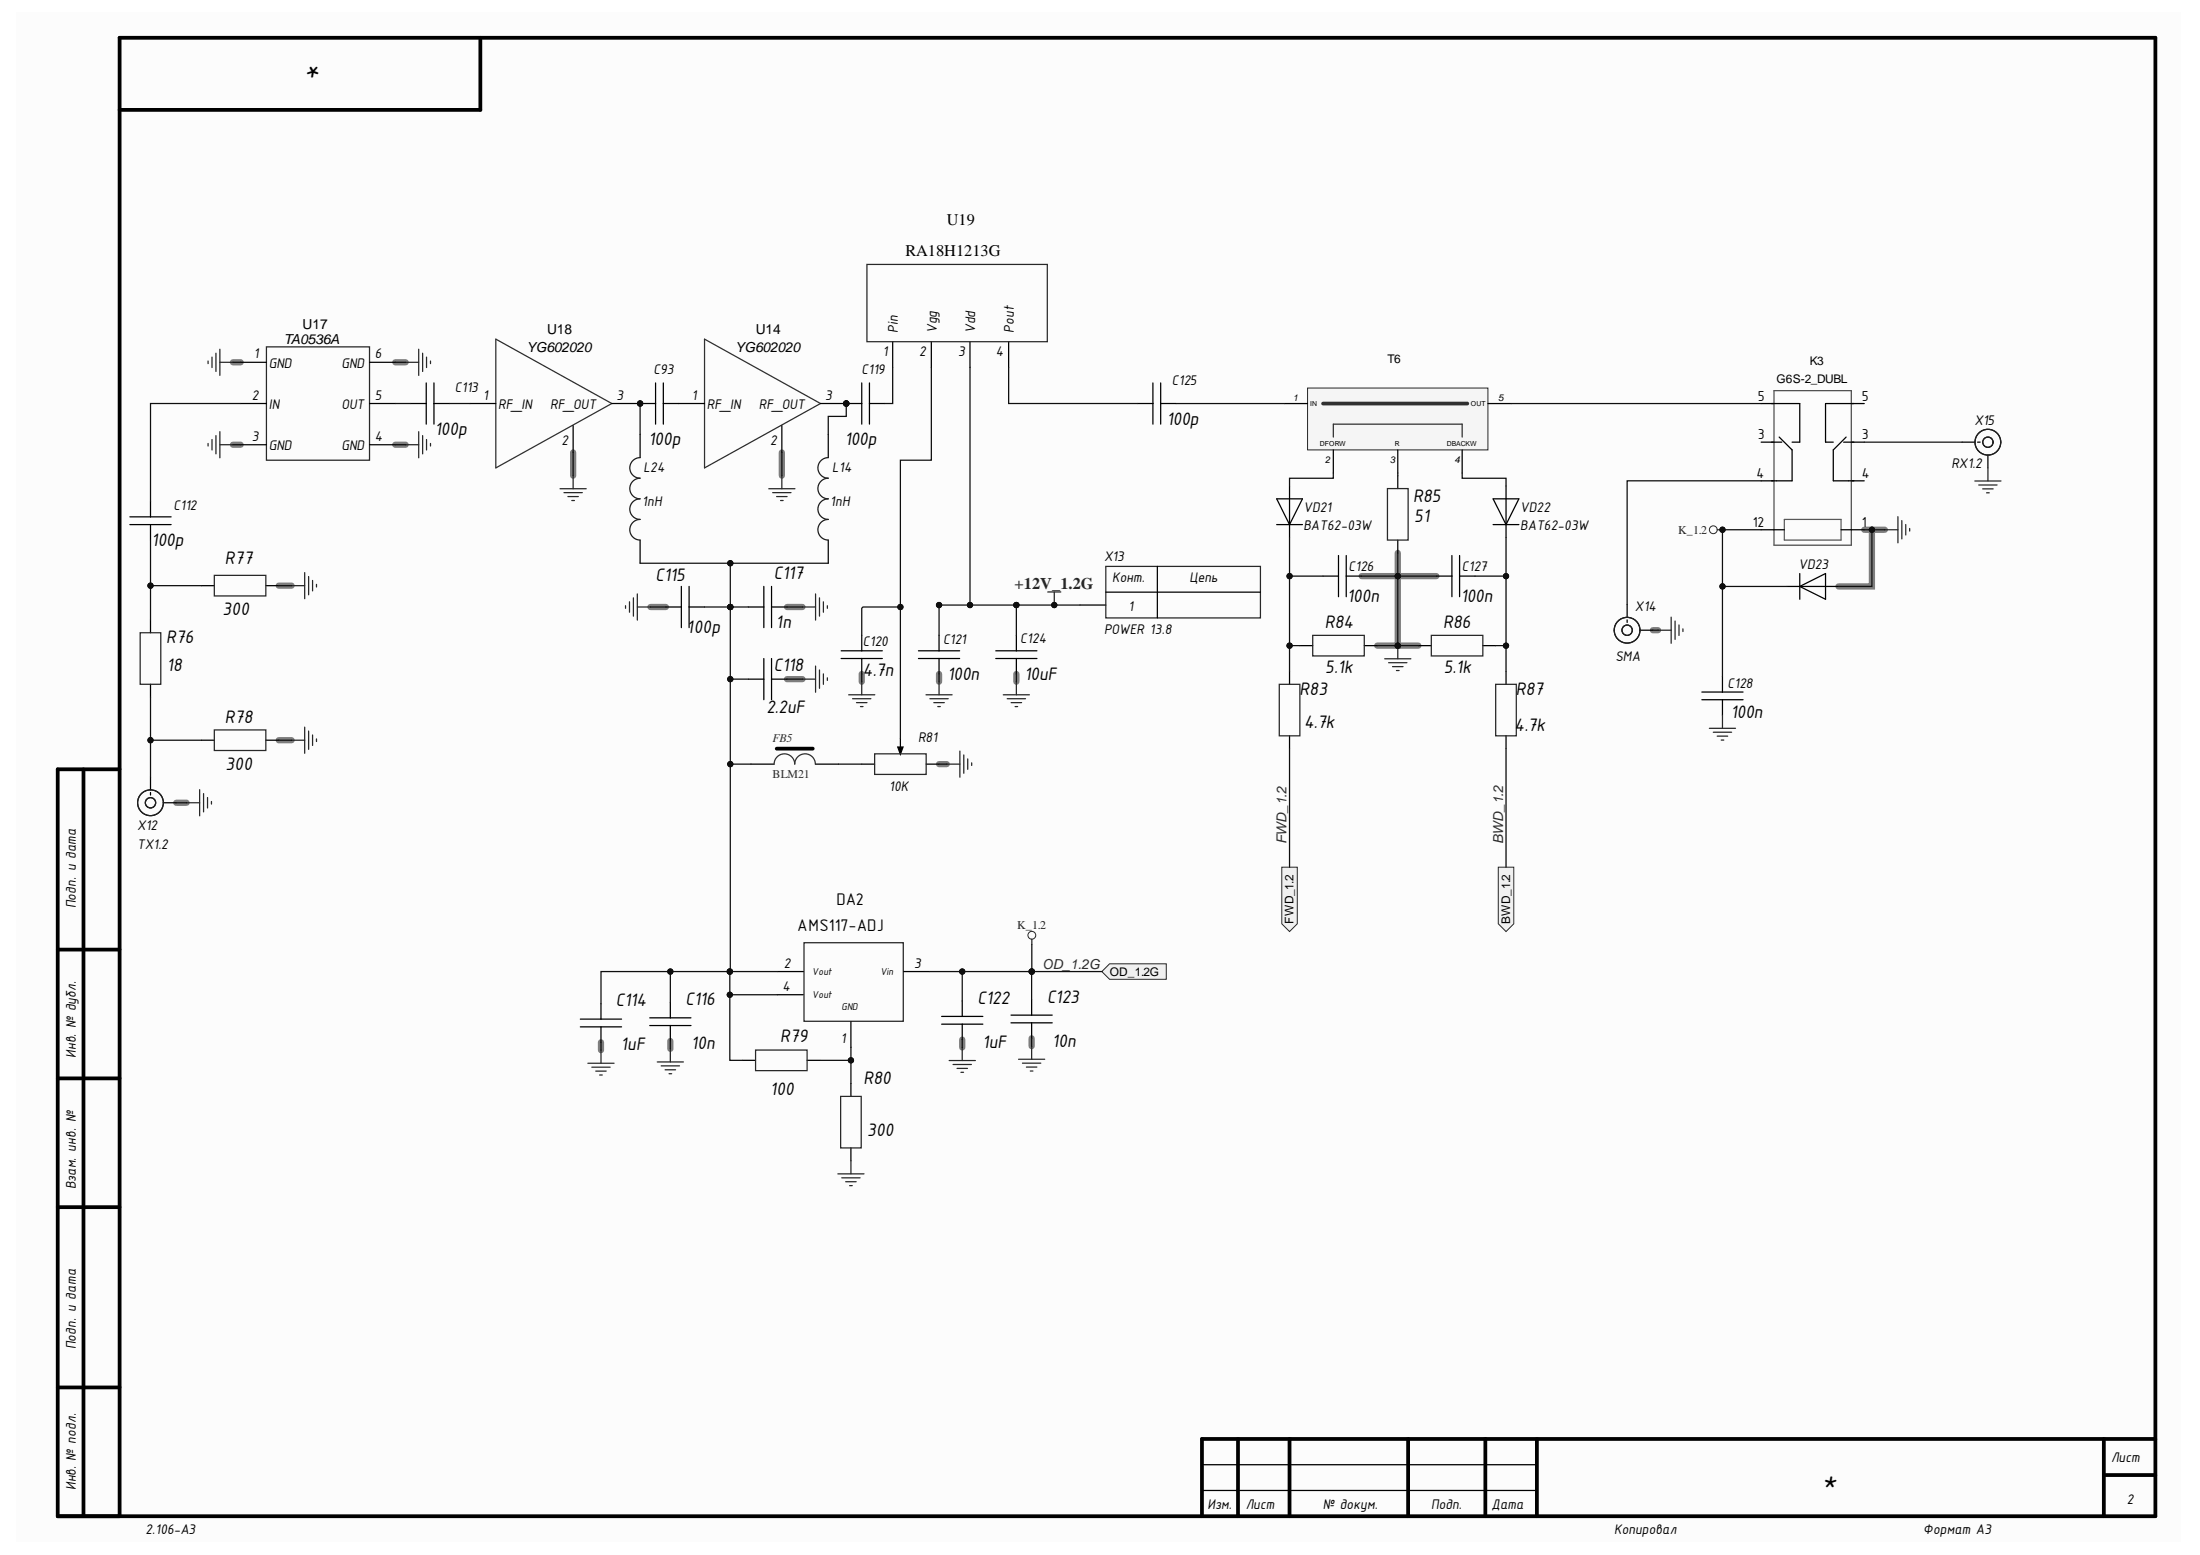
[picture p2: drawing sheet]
<svg xmlns="http://www.w3.org/2000/svg" width="297mm" height="210mm" viewBox="0 0 297 210" stroke-linecap="round" stroke-linejoin="round" font-family="sans-serif">
<g fill="#fcfcfc">
<path d="M2.2 1.6h292.3v206.5h-292.3z" fill-rule="evenodd"/>
<path d="M2.2 1.6h292.3v206.5h-292.3z" fill-rule="evenodd"/>
</g>
<g fill="none" stroke="#7e7e7e" stroke-width=".85">
<path d="M31.5 48.9h1M53.4 48.9h1.4M31.5 60h1M37.6 79.1h1.8M53.4 60h1.4M77.4 61.1v3.1M105.6 61.1v3.1M188.7 74.6v3.2h-4.8M193.9 77.8h-5.2v9.4h-2.8M251.7 71.5h2.8M252.7 71.5v7.7h-4.5M37.6 99.9h1.8"/>
<path d="M87.8 81.9h2.1M106.3 81.9h2M106.3 91.7h2M116.3 91v1M126.8 91v1M137.2 91v1M188.7 87.2h2.8M223.2 85.1h.7M23.8 108.4h1.4M126.8 103.1h1M81.1 140.7v1.1M90.5 140.5v1.1"/>
<path d="M129.9 140.3v1.1M139.3 140.2v1"/>
</g>
<g fill="none" stroke="#000" stroke-width=".51">
<path d="M64.9 5.1v9.7h-48.8M7.8 103.8v100.9h283.2v-199.6h-274.9v199.6M7.8 103.8h8.3M11.3 103.8v100.9M7.8 128.2h8.3M7.8 145.6h8.3M7.8 163h8.3M7.8 187.3h8.3M167.2 194.2v10.5M174.1 194.2v10.5M190.1 194.2v10.5M200.5 194.2v10.5"/>
<path d="M207.5 194.2v10.5M284.1 194.2v10.5M284.1 199.1h6.9M291 194.2h-128.7v10.5"/>
</g>
<path d="M120.5 46.1v3.5M125.7 46.1v3.5M131 46.1v3.5M136.2 46.1v3.5M124 88.9h5.6M124 87.8h5.6M126.8 85.8v2M126.8 88.9v2.1M162.3 197.7h45.2M162.3 201.2h45.2" fill="none" stroke="#000" stroke-width=".17"/>
<g fill="none" stroke="#262626" stroke-width=".17">
<path d="M117 35.7h24.4v10.4h-24.4zM141.5 79.9h1.7M142.3 79.9v1.8M125 93.8h3.6M125.6 94.3h2.4M126.1 94.8h1.4M126.6 95.4h.4M126.8 92v1.8M135.5 93.8h3.5M136 94.3h2.5M136.5 94.8h1.4M137.1 95.4h.3"/>
<path d="M137.2 92v1.8"/>
</g>
<circle cx="142.3" cy="81.7" r=".35" fill="#0e0e0e"/>
<circle cx="142.3" cy="81.7" r=".35" fill="none" stroke="#0e0e0e" stroke-width=".14"/>
<path d="M153.6 54.5h2.1M155.7 51.7v5.6M156.7 51.7v5.6M156.7 54.5h2.1M188.7 64.2v1.8M188.7 72.9v1.7M134.4 88.9h5.6M134.4 87.8h5.6M137.2 85.8v2M137.2 88.9v2.1" fill="none" stroke="#000" stroke-width=".17"/>
<path d="M187.3 66h2.8v6.9h-2.8z" fill="none" stroke="#262626" stroke-width=".17"/>
<path d="M176.5 52.4h24.4v8.3h-24.4z" fill-rule="evenodd" fill="#f5f5f5"/>
<path d="M176.5 52.4h24.4v8.3h-24.4z" fill="none" stroke="#262626" stroke-width=".14"/>
<g fill="none" stroke="#000" stroke-width=".17">
<path d="M173.4 54.5h3.1M200.9 54.5h3.1M172.4 70.8h3.5M172.4 67.3h3.5l-1.8 3.5zM174.1 65.6v7M178.6 77.8h2.1M180 60.7v3.2M180.7 75v5.5M181.8 75v5.5M181.8 77.8h2.1M188.7 60.7v3.2M193.9 77.8h2.1"/>
<path d="M196 75v5.5M197.1 77.8h2.1M197.1 75v5.5M197.4 60.7v3.2M201.6 70.8h3.5M201.6 67.3h3.5l-1.8 3.5zM203.3 65.6v7M174.1 90.6v1.8M174.1 99.3v1.8M175.5 87.2h1.7M184.2 87.2h1.7M191.5 87.2h1.8"/>
<path d="M200.2 87.2h1.7M203.3 90.6v1.8M203.3 99.3v1.8"/>
</g>
<path d="M180 59v-1.7h17.4v1.7" fill="none" stroke="#2e2e2e" stroke-width=".17"/>
<path d="M178.6 54.5h19.5" fill="none" stroke="#2e2e2e" stroke-width=".51"/>
<path d="M172.7 92.4h2.8v6.9h-2.8zM177.2 85.8h7v2.7h-7zM187 88.9h3.5M187.5 89.5h2.5M188 90h1.4M188.5 90.5h.4M188.7 87.2v1.7M193.3 85.8h6.9v2.7h-6.9zM201.9 92.4h2.8v6.9h-2.8z" fill="none" stroke="#262626" stroke-width=".17"/>
<circle cx="188.7" cy="87.2" r=".35" fill="#0e0e0e"/>
<circle cx="188.7" cy="87.2" r=".35" fill="none" stroke="#0e0e0e" stroke-width=".14"/>
<g fill="none" stroke="#000" stroke-width=".17">
<path d="M237.8 54.5h5.2v5.2h-1M237.8 59.7h2.8M240.2 59l1.8 1.7v4.2h-4.2M248.9 59.7h2.8M249.3 59l-1.8 1.7v4.2h4.2M251.7 54.5h-5.2v5.2h1M237.8 71.5h3.1M241.3 79.2h6.9M243 77.4v3.5M243 79.2l3.5-1.8v3.5zM248.6 71.5h3.1M219.7 81.6v1.7"/>
<path d="M219.7 83.7v.3M221.4 85.1h1.8M229.8 93.4h5.5M229.8 94.5h5.5M232.6 91.3v2.1M232.6 94.5v2"/>
</g>
<g fill="none" stroke="#262626" stroke-width=".17">
<path d="M254.5 71.5h1.8M256.3 69.7v3.6M256.8 70.3v2.4M257.3 70.8v1.4M257.8 71.3v.4M223.9 85.1h1.7M225.6 83.3v3.5M226.2 83.8v2.5M226.7 84.4v1.4M227.2 84.9v.3M230.8 98.3h3.5M231.3 98.8h2.5"/>
<path d="M231.9 99.4h1.4M232.4 99.9h.3M232.6 96.5v1.8"/>
</g>
<g fill="none" stroke="#1c1c1c" stroke-width=".17">
<circle cx="219.7" cy="85.1" r="1.74"/>
<circle cx="219.7" cy="85.1" r=".7"/>
</g>
<path d="M240.9 70.1h7.7v2.8h-7.7z" fill="none" stroke="#5a5a5a" stroke-width=".17"/>
<path d="M239.5 52.7h10.5v20.9h-10.5z" fill="none" stroke="#4c4c4c" stroke-width=".17"/>
<path d="M173.1 117.1h2.1v7.6l-1.1 1-1-1z" fill-rule="evenodd" fill="#f0f0f0"/>
<path d="M173.1 117.1h2.1v7.6l-1.1 1-1-1z" fill="none" stroke="#262626" stroke-width=".14"/>
<path d="M202.3 117.1h2.1v7.6l-1.1 1-1-1z" fill-rule="evenodd" fill="#f0f0f0"/>
<path d="M202.3 117.1h2.1v7.6l-1.1 1-1-1z" fill="none" stroke="#262626" stroke-width=".14"/>
<g fill="none" stroke="#000" stroke-width=".17">
<path d="M78.4 138.6h5.5M78.4 137.6h5.5M81.1 135.5v2.1M81.1 138.6v2.1M87.7 138.4h5.6M87.7 137.4h5.6M90.5 135.3v2.1M90.5 138.4v2.1M105 134.3h3.4M105 131.1h3.5M114.9 137.9v3.5M122 131.1h3.5"/>
<path d="M127.1 138.2h5.6M127.1 137.2h5.6M129.9 135.1v2.1M129.9 138.2v2.1M136.5 138.1h5.6M136.5 137h5.6M139.3 134.9v2.1M139.3 138.1v2.1M100.3 143.1h1.7M109 143.1h1.7M114.9 146.3v1.7M114.9 155v1.7"/>
</g>
<g fill="none" stroke="#262626" stroke-width=".17">
<path d="M108.6 127.3h13.4v10.6h-13.4zM79.4 143.5h3.5M79.9 144.1h2.5M80.4 144.6h1.4M81 145.1h.3M81.1 141.8v1.7M88.7 143.3h3.6M89.3 143.9h2.4M89.8 144.4h1.4M90.3 144.9h.4M90.5 141.6v1.7M102 141.7h7v2.8h-7z"/>
<path d="M113.1 158.5h3.6M113.5 148h2.8v7h-2.8zM113.7 159h2.4M114.2 159.5h1.4M114.9 156.7v1.8M128.2 143.2h3.5M128.7 143.7h2.5M129.2 144.2h1.4M129.7 144.7h.4M129.9 141.4v1.8M137.5 143h3.6M138.1 143.5h2.4"/>
<path d="M138.6 144h1.4M139.1 144.6h.4M139.3 141.2v1.8M114.7 160h.4"/>
</g>
<path d="M149.8 130.1h7.7v2.1h-7.7l-1-1.1z" fill-rule="evenodd" fill="#f0f0f0"/>
<path d="M149.8 130.1h7.7v2.1h-7.7l-1-1.1z" fill="none" stroke="#262626" stroke-width=".14"/>
<g fill="none" stroke="#000" stroke-width=".17">
<path d="M55.5 54.5h2M57.5 51.7v5.6M58.6 51.7v5.6M58.6 54.5h2.1M63.5 54.5h3.4M77.4 57.5v3.6M82.6 54.5h3.5M86.4 58.6v3.2M86.4 72.9v3.1M103.1 79.2v5.5M104.2 79.2v5.5M101 81.9h2.1"/>
<path d="M101 91.7h2.1M103.1 88.9v5.6M104.2 88.9v5.6M104.2 81.9h2.1M104.2 91.7h2.1M113.6 88.9h5.5M113.6 87.8h5.5M116.3 85.8v2M116.3 88.9v2.1M121.6 99.7v2.1M101.4 103.1h3.1M110.1 103.1h3.1"/>
<path d="M116.3 103.1h1.8M121.2 100.8h.7l-.3 1zM125 103.1h1.8"/>
</g>
<path d="M121.2 100.8h.7l-.3 1z" fill="#000"/>
<g fill="none" stroke="#262626" stroke-width=".17">
<path d="M75.6 66h3.5M76.1 66.5h2.5M76.7 67h1.4M77.2 67.6h.4M77.4 64.2v1.8M108.3 81.9h1.8M108.3 91.7h1.8M110.1 80.2v3.5M110.1 89.9v3.5M110.6 80.7v2.5M110.6 90.4v2.5M111.2 81.2v1.4"/>
<path d="M111.2 91v1.4M111.7 81.8v.3M111.7 91.5v.3M114.6 93.8h3.5M115.1 94.3h2.5M115.6 94.8h1.5M116.2 95.4h.3M116.3 92v1.8M118.1 101.8h6.9v2.7h-6.9zM127.8 103.1h1.8M129.6 101.4v3.5M130.1 101.9v2.5"/>
<path d="M130.7 102.4v1.5M131.2 103v.3"/>
</g>
<path d="M66.9 45.8l15.7 8.7-15.7 8.7zM104.5 103.1a1.39 1.39 0 0 1 1.4-1.3 1.39 1.39 0 0 1 1.4 1.3 1.39 1.39 0 0 1 1.4-1.3 1.39 1.39 0 0 1 1.4 1.3" fill="none" stroke="#2e2e2e" stroke-width=".17"/>
<path d="M104.9 101.1h4.8" fill="none" stroke="#000" stroke-width=".51"/>
<path d="M86.4 61.8a1.39 1.39 0 0 0-1.4 1.4 1.39 1.39 0 0 0 1.4 1.4 1.39 1.39 0 0 0-1.4 1.3 1.39 1.39 0 0 0 1.4 1.4 1.39 1.39 0 0 0-1.4 1.4 1.39 1.39 0 0 0 1.4 1.4 1.39 1.39 0 0 0-1.4 1.4 1.39 1.39 0 0 0 1.4 1.4" fill="none" stroke="#1c1c1c" stroke-width=".17"/>
<circle cx="114.3" cy="54.5" r=".35" fill="#0e0e0e"/>
<circle cx="114.3" cy="54.5" r=".35" fill="none" stroke="#0e0e0e" stroke-width=".14"/>
<path d="M114.3 54.5h2M116.3 51.7v5.6M117.4 51.7v5.6M117.4 54.5h2.1" fill="none" stroke="#000" stroke-width=".17"/>
<circle cx="114.3" cy="54.5" r=".35" fill="#0e0e0e"/>
<circle cx="114.3" cy="54.5" r=".35" fill="none" stroke="#0e0e0e" stroke-width=".14"/>
<g fill="none" stroke="#262626" stroke-width=".17">
<path d="M28.1 48.7v.4M28.1 59.9v.3M28.6 48.2v1.4M28.6 59.3v1.4M29.2 47.7v2.4M29.2 58.8v2.5M29.7 48.9h1.8M29.7 47.1v3.6M29.7 58.3v3.5M36 46.8h13.9v15.3h-13.9zM54.8 48.9h1.7M56.5 47.1v3.6"/>
<path d="M56.5 58.3v3.5M57.1 47.7v2.4M57.1 58.8v2.5M57.6 48.2v1.4M57.6 59.3v1.4M58.1 48.7v.4M58.1 59.9v.3M28.9 77.7h7v2.7h-7zM29.7 60h1.8M39.4 79.1h1.7M41.1 77.3v3.5M41.7 77.8v2.5"/>
<path d="M42.2 78.4v1.4M42.7 78.9v.3M54.8 60h1.7M149.3 76.5h20.9v6.9h-20.9zM231.9 71.5h.7M266.6 64.9h3.6M267.2 65.5h2.4M267.7 66h1.4M268.2 66.5h.4M268.4 63.2v1.7M18.9 85.4h2.8v7h-2.8zM28.9 98.5h7v2.8h-7z"/>
<path d="M39.4 99.9h1.7M41.1 98.2v3.5M41.7 98.7v2.5M42.2 99.2v1.4M42.7 99.7v.4M84.5 81.8v.3M85 81.2v1.4M85.5 80.7v2.5M86.1 80.2v3.5M86.1 81.9h1.7M25.2 108.4h1.8M27 106.6v3.5"/>
<path d="M27.5 107.1v2.5M28 107.7v1.4M28.5 108.2v.3M139.3 126.8v.7"/>
</g>
<g fill="none" stroke="#000" stroke-width=".17">
<path d="M32.5 48.9h3.5M32.5 54.5h3.5M49.9 48.9h3.5M49.9 54.5h3.5M264.9 59.7h1.8M267 59.7h.4M17.5 69.8h5.6M17.5 70.8h5.6M20.3 67.7v2.1M20.3 70.8v2.1M27.2 79.1h1.7M32.5 60h3.5"/>
<path d="M35.9 79.1h1.7M49.9 60h3.5M92 79.2v5.5M93 79.2v5.5M149.3 79.9h20.9M156.3 76.5v6.9M268.4 61.4v1.8M20.3 83.7v1.7M20.3 92.4v1.7M27.2 99.9h1.7M35.9 99.9h1.7M89.9 81.9h2.1"/>
<path d="M93 81.9h2.1M145.8 81.7h3.5M20.3 104.9v1.7M20.3 107v.3M22.1 108.4h1.7"/>
</g>
<g fill="none" stroke="#1c1c1c" stroke-width=".17">
<circle cx="268.4" cy="59.7" r="1.74"/>
<circle cx="268.4" cy="59.7" r=".7"/>
<circle cx="20.3" cy="108.4" r="1.74"/>
<circle cx="20.3" cy="108.4" r=".7"/>
<circle cx="20.3" cy="108.4" r=".69"/>
</g>
<g fill="none" stroke="#262626" stroke-width=".14">
<circle cx="231.3" cy="71.5" r=".53"/>
<circle cx="139.3" cy="126.2" r=".53"/>
</g>
<circle cx="232.6" cy="71.5" r=".35" fill="#0e0e0e"/>
<circle cx="232.6" cy="71.5" r=".35" fill="none" stroke="#0e0e0e" stroke-width=".14"/>
<circle cx="86.4" cy="54.5" r=".35" fill="#0e0e0e"/>
<circle cx="86.4" cy="54.5" r=".35" fill="none" stroke="#0e0e0e" stroke-width=".14"/>
<path d="M86.4 54.5h2.1M88.5 51.7v5.6M89.6 51.7v5.6M89.6 54.5h2" fill="none" stroke="#000" stroke-width=".17"/>
<circle cx="86.4" cy="54.5" r=".35" fill="#0e0e0e"/>
<circle cx="86.4" cy="54.5" r=".35" fill="none" stroke="#0e0e0e" stroke-width=".14"/>
<circle cx="114.3" cy="54.5" r=".35" fill="#0e0e0e"/>
<circle cx="114.3" cy="54.5" r=".35" fill="none" stroke="#0e0e0e" stroke-width=".14"/>
<path d="M95.1 45.8l15.7 8.7-15.7 8.7z" fill="none" stroke="#2e2e2e" stroke-width=".17"/>
<path d="M91.6 54.5h3.5M110.8 54.5h3.5" fill="none" stroke="#000" stroke-width=".17"/>
<circle cx="114.3" cy="54.5" r=".35" fill="#0e0e0e"/>
<circle cx="114.3" cy="54.5" r=".35" fill="none" stroke="#0e0e0e" stroke-width=".14"/>
<path d="M105.6 57.5v3.6" fill="none" stroke="#000" stroke-width=".17"/>
<path d="M103.8 66h3.5M104.3 66.5h2.5M104.9 67h1.4M105.4 67.6h.3M105.6 64.2v1.8" fill="none" stroke="#262626" stroke-width=".17"/>
<path d="M126.8 81.7v4.1M126.8 91v1M137.2 91v1" fill="none" stroke="#0e0e0e" stroke-width=".17"/>
<circle cx="126.8" cy="81.7" r=".35" fill="#0e0e0e"/>
<circle cx="126.8" cy="81.7" r=".35" fill="none" stroke="#0e0e0e" stroke-width=".14"/>
<path d="M137.2 81.7v4.1" fill="none" stroke="#0e0e0e" stroke-width=".17"/>
<circle cx="137.2" cy="81.7" r=".35" fill="#0e0e0e"/>
<circle cx="137.2" cy="81.7" r=".35" fill="none" stroke="#0e0e0e" stroke-width=".14"/>
<path d="M158.8 54.5h14.6M174.1 72.6v5.2h4.5M180 63.9v.7h-5.9v1" fill="none" stroke="#0e0e0e" stroke-width=".17"/>
<circle cx="174.1" cy="77.8" r=".35" fill="#0e0e0e"/>
<circle cx="174.1" cy="77.8" r=".35" fill="none" stroke="#0e0e0e" stroke-width=".14"/>
<path d="M174.1 77.8v9.4h1.4" fill="none" stroke="#0e0e0e" stroke-width=".17"/>
<circle cx="174.1" cy="87.2" r=".35" fill="#0e0e0e"/>
<circle cx="174.1" cy="87.2" r=".35" fill="none" stroke="#0e0e0e" stroke-width=".14"/>
<circle cx="174.1" cy="77.8" r=".35" fill="#0e0e0e"/>
<circle cx="174.1" cy="77.8" r=".35" fill="none" stroke="#0e0e0e" stroke-width=".14"/>
<path d="M188.7 74.6v3.2h-4.8" fill="none" stroke="#0e0e0e" stroke-width=".17"/>
<circle cx="188.7" cy="77.8" r=".35" fill="#0e0e0e"/>
<circle cx="188.7" cy="77.8" r=".35" fill="none" stroke="#0e0e0e" stroke-width=".14"/>
<path d="M188.7 77.8v9.4h-2.8" fill="none" stroke="#0e0e0e" stroke-width=".17"/>
<circle cx="188.7" cy="77.8" r=".35" fill="#0e0e0e"/>
<circle cx="188.7" cy="77.8" r=".35" fill="none" stroke="#0e0e0e" stroke-width=".14"/>
<circle cx="188.7" cy="87.2" r=".35" fill="#0e0e0e"/>
<circle cx="188.7" cy="87.2" r=".35" fill="none" stroke="#0e0e0e" stroke-width=".14"/>
<path d="M188.7 77.8h5.2M197.4 63.9v.7h5.9v1" fill="none" stroke="#0e0e0e" stroke-width=".17"/>
<circle cx="188.7" cy="77.8" r=".35" fill="#0e0e0e"/>
<circle cx="188.7" cy="77.8" r=".35" fill="none" stroke="#0e0e0e" stroke-width=".14"/>
<path d="M203.3 72.6v5.2h-4.1" fill="none" stroke="#0e0e0e" stroke-width=".17"/>
<circle cx="203.3" cy="77.8" r=".35" fill="#0e0e0e"/>
<circle cx="203.3" cy="77.8" r=".35" fill="none" stroke="#0e0e0e" stroke-width=".14"/>
<path d="M188.7 87.2h2.8" fill="none" stroke="#0e0e0e" stroke-width=".17"/>
<circle cx="188.7" cy="87.2" r=".35" fill="#0e0e0e"/>
<circle cx="188.7" cy="87.2" r=".35" fill="none" stroke="#0e0e0e" stroke-width=".14"/>
<path d="M203.3 77.8v9.4h-1.4" fill="none" stroke="#0e0e0e" stroke-width=".17"/>
<circle cx="203.3" cy="87.2" r=".35" fill="#0e0e0e"/>
<circle cx="203.3" cy="87.2" r=".35" fill="none" stroke="#0e0e0e" stroke-width=".14"/>
<circle cx="203.3" cy="77.8" r=".35" fill="#0e0e0e"/>
<circle cx="203.3" cy="77.8" r=".35" fill="none" stroke="#0e0e0e" stroke-width=".14"/>
<path d="M174.1 87.2v3.4" fill="none" stroke="#0e0e0e" stroke-width=".17"/>
<circle cx="174.1" cy="87.2" r=".35" fill="#0e0e0e"/>
<circle cx="174.1" cy="87.2" r=".35" fill="none" stroke="#0e0e0e" stroke-width=".14"/>
<path d="M203.3 87.2v3.4" fill="none" stroke="#0e0e0e" stroke-width=".17"/>
<circle cx="203.3" cy="87.2" r=".35" fill="#0e0e0e"/>
<circle cx="203.3" cy="87.2" r=".35" fill="none" stroke="#0e0e0e" stroke-width=".14"/>
<path d="M204 54.5h33.8M251.7 59.7h13.2M188.7 63.9v.3M252.7 71.5v7.7h-4.5M223.2 85.1h.7" fill="none" stroke="#0e0e0e" stroke-width=".17"/>
<circle cx="252.7" cy="71.5" r=".35" fill="#0e0e0e"/>
<circle cx="252.7" cy="71.5" r=".35" fill="none" stroke="#0e0e0e" stroke-width=".14"/>
<path d="M237.8 64.9h-18.1v16.7M174.1 101.1v16M203.3 101.1v16M139.3 134.9v-3.8h-9.4v4M129.9 140.3v1.1" fill="none" stroke="#0e0e0e" stroke-width=".17"/>
<circle cx="129.9" cy="131.1" r=".35" fill="#0e0e0e"/>
<circle cx="129.9" cy="131.1" r=".35" fill="none" stroke="#0e0e0e" stroke-width=".14"/>
<circle cx="139.3" cy="131.1" r=".35" fill="#0e0e0e"/>
<circle cx="139.3" cy="131.1" r=".35" fill="none" stroke="#0e0e0e" stroke-width=".14"/>
<path d="M110.7 143.1h4.2M139.3 140.2v1" fill="none" stroke="#0e0e0e" stroke-width=".17"/>
<circle cx="114.9" cy="143.1" r=".35" fill="#0e0e0e"/>
<circle cx="114.9" cy="143.1" r=".35" fill="none" stroke="#0e0e0e" stroke-width=".14"/>
<path d="M98.5 134.3v8.8h1.8" fill="none" stroke="#0e0e0e" stroke-width=".17"/>
<circle cx="98.5" cy="134.3" r=".35" fill="#0e0e0e"/>
<circle cx="98.5" cy="134.3" r=".35" fill="none" stroke="#0e0e0e" stroke-width=".14"/>
<path d="M98.5 131.1h-8v4.2M81.1 140.7v1.1M90.5 140.5v1.1" fill="none" stroke="#0e0e0e" stroke-width=".17"/>
<circle cx="90.5" cy="131.1" r=".35" fill="#0e0e0e"/>
<circle cx="90.5" cy="131.1" r=".35" fill="none" stroke="#0e0e0e" stroke-width=".14"/>
<circle cx="98.5" cy="131.1" r=".35" fill="#0e0e0e"/>
<circle cx="98.5" cy="131.1" r=".35" fill="none" stroke="#0e0e0e" stroke-width=".14"/>
<path d="M90.5 131.1h-9.4v4.4" fill="none" stroke="#0e0e0e" stroke-width=".17"/>
<circle cx="90.5" cy="131.1" r=".35" fill="#0e0e0e"/>
<circle cx="90.5" cy="131.1" r=".35" fill="none" stroke="#0e0e0e" stroke-width=".14"/>
<path d="M125.5 131.1h4.4" fill="none" stroke="#0e0e0e" stroke-width=".17"/>
<circle cx="129.9" cy="131.1" r=".35" fill="#0e0e0e"/>
<circle cx="129.9" cy="131.1" r=".35" fill="none" stroke="#0e0e0e" stroke-width=".14"/>
<path d="M98.5 131.1v3.2h6.5" fill="none" stroke="#0e0e0e" stroke-width=".17"/>
<circle cx="98.5" cy="134.3" r=".35" fill="#0e0e0e"/>
<circle cx="98.5" cy="134.3" r=".35" fill="none" stroke="#0e0e0e" stroke-width=".14"/>
<circle cx="98.5" cy="131.1" r=".35" fill="#0e0e0e"/>
<circle cx="98.5" cy="131.1" r=".35" fill="none" stroke="#0e0e0e" stroke-width=".14"/>
<path d="M98.5 131.1h6.5" fill="none" stroke="#0e0e0e" stroke-width=".17"/>
<circle cx="98.5" cy="131.1" r=".35" fill="#0e0e0e"/>
<circle cx="98.5" cy="131.1" r=".35" fill="none" stroke="#0e0e0e" stroke-width=".14"/>
<path d="M116.3 91v1M121.6 81.9h-5.1l-.2 .2v3.7M113.2 103.1h3.1M126.8 103.1h1" fill="none" stroke="#0e0e0e" stroke-width=".17"/>
<circle cx="121.6" cy="81.9" r=".35" fill="#0e0e0e"/>
<circle cx="121.6" cy="81.9" r=".35" fill="none" stroke="#0e0e0e" stroke-width=".14"/>
<path d="M60.7 54.5h2.8M77.4 61.1v3.1M98.6 91.7v11.4h2.8M106.3 81.9h2M106.3 91.7h2" fill="none" stroke="#0e0e0e" stroke-width=".17"/>
<circle cx="98.6" cy="91.7" r=".35" fill="#0e0e0e"/>
<circle cx="98.6" cy="91.7" r=".35" fill="none" stroke="#0e0e0e" stroke-width=".14"/>
<circle cx="98.6" cy="103.1" r=".35" fill="#0e0e0e"/>
<circle cx="98.6" cy="103.1" r=".35" fill="none" stroke="#0e0e0e" stroke-width=".14"/>
<path d="M98.6 103.1l-.1 28" fill="none" stroke="#0e0e0e" stroke-width=".17"/>
<circle cx="98.6" cy="103.1" r=".35" fill="#0e0e0e"/>
<circle cx="98.6" cy="103.1" r=".35" fill="none" stroke="#0e0e0e" stroke-width=".14"/>
<circle cx="98.5" cy="131.1" r=".35" fill="#0e0e0e"/>
<circle cx="98.5" cy="131.1" r=".35" fill="none" stroke="#0e0e0e" stroke-width=".14"/>
<path d="M31.5 48.9h1M53.4 48.9h1.4M53.4 54.5h2.1M20.3 79.1v4.6M31.5 60h1M37.6 79.1h1.8M53.4 60h1.4M37.6 99.9h1.8" fill="none" stroke="#0e0e0e" stroke-width=".17"/>
<circle cx="20.3" cy="79.1" r=".35" fill="#0e0e0e"/>
<circle cx="20.3" cy="79.1" r=".35" fill="none" stroke="#0e0e0e" stroke-width=".14"/>
<path d="M20.3 94.1v5.8h6.9" fill="none" stroke="#0e0e0e" stroke-width=".17"/>
<circle cx="20.3" cy="99.9" r=".35" fill="#0e0e0e"/>
<circle cx="20.3" cy="99.9" r=".35" fill="none" stroke="#0e0e0e" stroke-width=".14"/>
<path d="M20.3 72.9v6.2h6.9" fill="none" stroke="#0e0e0e" stroke-width=".17"/>
<circle cx="20.3" cy="79.1" r=".35" fill="#0e0e0e"/>
<circle cx="20.3" cy="79.1" r=".35" fill="none" stroke="#0e0e0e" stroke-width=".14"/>
<path d="M20.3 99.9v5" fill="none" stroke="#0e0e0e" stroke-width=".17"/>
<circle cx="20.3" cy="99.9" r=".35" fill="#0e0e0e"/>
<circle cx="20.3" cy="99.9" r=".35" fill="none" stroke="#0e0e0e" stroke-width=".14"/>
<path d="M32.5 54.5h-12.2v13.2M241.3 79.2h-8.7v12.1M87.8 81.9h2.1M23.8 108.4h1.4" fill="none" stroke="#0e0e0e" stroke-width=".17"/>
<circle cx="232.6" cy="79.2" r=".35" fill="#0e0e0e"/>
<circle cx="232.6" cy="79.2" r=".35" fill="none" stroke="#0e0e0e" stroke-width=".14"/>
<path d="M237.8 71.5h-5.2v7.7" fill="none" stroke="#0e0e0e" stroke-width=".17"/>
<circle cx="232.6" cy="79.2" r=".35" fill="#0e0e0e"/>
<circle cx="232.6" cy="79.2" r=".35" fill="none" stroke="#0e0e0e" stroke-width=".14"/>
<circle cx="232.6" cy="71.5" r=".35" fill="#0e0e0e"/>
<circle cx="232.6" cy="71.5" r=".35" fill="none" stroke="#0e0e0e" stroke-width=".14"/>
<path d="M139.3 131.1h9.5" fill="none" stroke="#0e0e0e" stroke-width=".17"/>
<circle cx="139.3" cy="131.1" r=".35" fill="#0e0e0e"/>
<circle cx="139.3" cy="131.1" r=".35" fill="none" stroke="#0e0e0e" stroke-width=".14"/>
<path d="M139.3 127.5v3.6" fill="none" stroke="#0e0e0e" stroke-width=".17"/>
<circle cx="139.3" cy="131.1" r=".35" fill="#0e0e0e"/>
<circle cx="139.3" cy="131.1" r=".35" fill="none" stroke="#0e0e0e" stroke-width=".14"/>
<circle cx="139.3" cy="131.1" r=".35" fill="#0e0e0e"/>
<circle cx="139.3" cy="131.1" r=".35" fill="none" stroke="#0e0e0e" stroke-width=".14"/>
<path d="M251.7 71.5h2.8" fill="none" stroke="#0e0e0e" stroke-width=".17"/>
<circle cx="252.7" cy="71.5" r=".35" fill="#0e0e0e"/>
<circle cx="252.7" cy="71.5" r=".35" fill="none" stroke="#0e0e0e" stroke-width=".14"/>
<path d="M114.9 141.4v4.9" fill="none" stroke="#0e0e0e" stroke-width=".17"/>
<circle cx="114.9" cy="143.1" r=".35" fill="#0e0e0e"/>
<circle cx="114.9" cy="143.1" r=".35" fill="none" stroke="#0e0e0e" stroke-width=".14"/>
<path d="M98.6 81.9h2.4" fill="none" stroke="#0e0e0e" stroke-width=".17"/>
<circle cx="98.6" cy="81.9" r=".35" fill="#0e0e0e"/>
<circle cx="98.6" cy="81.9" r=".35" fill="none" stroke="#0e0e0e" stroke-width=".14"/>
<path d="M86.1 54.5h.3v4.1" fill="none" stroke="#0e0e0e" stroke-width=".17"/>
<circle cx="86.4" cy="54.5" r=".35" fill="#0e0e0e"/>
<circle cx="86.4" cy="54.5" r=".35" fill="none" stroke="#0e0e0e" stroke-width=".14"/>
<path d="M120.5 49.6v4.9h-1M136.2 49.6v4.9h17.4M105.6 61.1v3.1M137.2 81.7h8.6" fill="none" stroke="#0e0e0e" stroke-width=".17"/>
<circle cx="137.2" cy="81.7" r=".35" fill="#0e0e0e"/>
<circle cx="137.2" cy="81.7" r=".35" fill="none" stroke="#0e0e0e" stroke-width=".14"/>
<circle cx="142.3" cy="81.7" r=".35" fill="#0e0e0e"/>
<circle cx="142.3" cy="81.7" r=".35" fill="none" stroke="#0e0e0e" stroke-width=".14"/>
<path d="M131 81.7h6.2" fill="none" stroke="#0e0e0e" stroke-width=".17"/>
<circle cx="131" cy="81.7" r=".35" fill="#0e0e0e"/>
<circle cx="131" cy="81.7" r=".35" fill="none" stroke="#0e0e0e" stroke-width=".14"/>
<circle cx="137.2" cy="81.7" r=".35" fill="#0e0e0e"/>
<circle cx="137.2" cy="81.7" r=".35" fill="none" stroke="#0e0e0e" stroke-width=".14"/>
<path d="M125.7 49.6v12.5h-4.1v37.6" fill="none" stroke="#0e0e0e" stroke-width=".17"/>
<circle cx="121.6" cy="81.9" r=".35" fill="#0e0e0e"/>
<circle cx="121.6" cy="81.9" r=".35" fill="none" stroke="#0e0e0e" stroke-width=".14"/>
<path d="M111.8 58.6v3.2M111.8 72.9v3.1" fill="none" stroke="#000" stroke-width=".17"/>
<path d="M111.8 61.8a1.39 1.39 0 0 0-1.4 1.4 1.39 1.39 0 0 0 1.4 1.4 1.39 1.39 0 0 0-1.4 1.3 1.39 1.39 0 0 0 1.4 1.4 1.39 1.39 0 0 0-1.4 1.4 1.39 1.39 0 0 0 1.4 1.4 1.39 1.39 0 0 0-1.4 1.4 1.39 1.39 0 0 0 1.4 1.4" fill="none" stroke="#1c1c1c" stroke-width=".17"/>
<path d="M131 49.6v32.1h-4.3" fill="none" stroke="#0e0e0e" stroke-width=".17"/>
<circle cx="126.8" cy="81.7" r=".35" fill="#0e0e0e"/>
<circle cx="126.8" cy="81.7" r=".35" fill="none" stroke="#0e0e0e" stroke-width=".14"/>
<circle cx="131" cy="81.7" r=".35" fill="#0e0e0e"/>
<circle cx="131" cy="81.7" r=".35" fill="none" stroke="#0e0e0e" stroke-width=".14"/>
<path d="M114.3 54.5v1.7h-2.5v2.4" fill="none" stroke="#0e0e0e" stroke-width=".17"/>
<circle cx="114.3" cy="54.5" r=".35" fill="#0e0e0e"/>
<circle cx="114.3" cy="54.5" r=".35" fill="none" stroke="#0e0e0e" stroke-width=".14"/>
<path d="M86.4 76h25.4" fill="none" stroke="#0e0e0e" stroke-width=".17"/>
<circle cx="98.6" cy="76" r=".35" fill="#0e0e0e"/>
<circle cx="98.6" cy="76" r=".35" fill="none" stroke="#0e0e0e" stroke-width=".14"/>
<path d="M95.1 81.9h3.5" fill="none" stroke="#0e0e0e" stroke-width=".17"/>
<circle cx="98.6" cy="81.9" r=".35" fill="#0e0e0e"/>
<circle cx="98.6" cy="81.9" r=".35" fill="none" stroke="#0e0e0e" stroke-width=".14"/>
<path d="M98.6 81.9v9.8h2.4" fill="none" stroke="#0e0e0e" stroke-width=".17"/>
<circle cx="98.6" cy="81.9" r=".35" fill="#0e0e0e"/>
<circle cx="98.6" cy="81.9" r=".35" fill="none" stroke="#0e0e0e" stroke-width=".14"/>
<circle cx="98.6" cy="91.7" r=".35" fill="#0e0e0e"/>
<circle cx="98.6" cy="91.7" r=".35" fill="none" stroke="#0e0e0e" stroke-width=".14"/>
<path d="M98.6 76v5.9" fill="none" stroke="#0e0e0e" stroke-width=".17"/>
<circle cx="98.6" cy="81.9" r=".35" fill="#0e0e0e"/>
<circle cx="98.6" cy="81.9" r=".35" fill="none" stroke="#0e0e0e" stroke-width=".14"/>
<circle cx="98.6" cy="81.9" r=".35" fill="#0e0e0e"/>
<circle cx="98.6" cy="81.9" r=".35" fill="none" stroke="#0e0e0e" stroke-width=".14"/>
<circle cx="98.6" cy="76" r=".35" fill="#0e0e0e"/>
<circle cx="98.6" cy="76" r=".35" fill="none" stroke="#0e0e0e" stroke-width=".14"/>
<g font-size="4.1">
<text x="43.5" y="8.5" transform="rotate(-180 43.5 8.5)">*</text>
<text x="246" y="201.2">*</text>
</g>
<g font-size="2.7">
<text x="58.7" y="58.7">100p</text>
<text x="157.5" y="57.3">100p</text>
<text x="87.6" y="60.1">100p</text>
<text x="114" y="60.1">100p</text>
<text x="190.8" y="67.7">R85</text>
<text x="191" y="70.5">51</text>
<text x="20.5" y="73.6">100p</text>
<text x="30.4" y="76.1">R77</text>
<text x="30" y="83">300</text>
<text x="88.5" y="78.5">C115</text>
<text x="104.5" y="78.1">C117</text>
<text x="181.9" y="81.2">100n</text>
<text x="197.2" y="81.2">100n</text>
<text x="22.4" y="86.8">R76</text>
<text x="92.7" y="85.5">100p</text>
<text x="104.7" y="84.8">1n</text>
<text x="178.9" y="84.8">R84</text>
<text x="194.8" y="84.8">R86</text>
<text x="22.5" y="90.6">18</text>
<text x="104.5" y="90.6">C118</text>
<text x="116.5" y="91.2">4.7n</text>
<text x="127.9" y="91.7">100n</text>
<text x="138.3" y="91.7">10uF</text>
<text x="175.5" y="93.8">R83</text>
<text x="178.9" y="90.8">5.1k</text>
<text x="194.9" y="90.8">5.1k</text>
<text x="204.7" y="93.8">R87</text>
<text x="30.4" y="97.6">R78</text>
<text x="103.5" y="96.2">2.2uF</text>
<text x="176.1" y="98.2">4.7k</text>
<text x="204.5" y="98.7">4.7k</text>
<text x="233.7" y="96.9">100n</text>
<text x="30.5" y="103.9">300</text>
<text x="83.2" y="135.9">C114</text>
<text x="92.6" y="135.7">C116</text>
<text x="132" y="135.5">C122</text>
<text x="141.4" y="135.4">C123</text>
<text x="83.8" y="141.8">1uF</text>
<text x="93.3" y="141.6">10n</text>
<text x="105.3" y="140.7">R79</text>
<text x="132.7" y="141.4">1uF</text>
<text x="142.1" y="141.3">10n</text>
<text x="104" y="147.8">100</text>
<text x="116.6" y="146.3">R80</text>
<text x="117.1" y="153.3">300</text>
</g>
<g font-size="2.3">
<text x="107.6" y="125.7">AMS117-ADJ</text>
<text x="112.9" y="122.2">DA2</text>
</g>
<g font-size="2.2">
<text x="122.3" y="34.5">RA18H1213G</text>
<text x="127.8" y="30.3">U19</text>
</g>
<text font-size="2.2" fill="#262626" x="137" y="79.5">+12V_1.2G</text>
<g font-size="2.1">
<text x="121.2" y="44.9" transform="rotate(-90 121.2 44.9)">Pin</text>
<text x="126.5" y="44.9" transform="rotate(-90 126.5 44.9)">Vgg</text>
<text x="131.6" y="44.9" transform="rotate(-90 131.6 44.9)">Vdd</text>
<text x="136.9" y="44.9" transform="rotate(-90 136.9 44.9)">Pout</text>
<text x="34" y="53.9">2</text>
<text x="34.3" y="48.4">1</text>
<text x="36.3" y="49.6">GND</text>
<text x="46.1" y="49.6">GND</text>
<text x="50.6" y="48.4">6</text>
<text x="50.6" y="53.9">5</text>
<text x="61.4" y="52.9">C113</text>
<text x="65.2" y="53.9">1</text>
<text x="83.3" y="53.9">3</text>
<text x="88.2" y="50.5">C93</text>
<text x="93.4" y="53.9">1</text>
<text x="111.4" y="53.9">3</text>
<text x="116.3" y="50.5">C119</text>
<text x="119.2" y="48.1">1</text>
<text x="124.1" y="48.1">2</text>
<text x="129.4" y="48.1">3</text>
<text x="134.4" y="48.1">4</text>
<text x="158.2" y="51.9">C125</text>
<text x="34" y="59.5">3</text>
<text x="36.3" y="55.2">IN</text>
<text x="46.1" y="55.2">OUT</text>
<text x="50.6" y="59.5">4</text>
<text x="67.3" y="55.2">RF_IN</text>
<text x="74.3" y="55.2">RF_OUT</text>
<text x="95.4" y="55.2">RF_IN</text>
<text x="102.5" y="55.2">RF_OUT</text>
<text x="266.6" y="57.4">X15</text>
<text x="36.3" y="60.8">GND</text>
<text x="46.1" y="60.8">GND</text>
<text x="75.8" y="60.1">2</text>
<text x="86.9" y="63.7">L24</text>
<text x="104" y="60.1">2</text>
<text x="112.4" y="63.7">L14</text>
<text x="263.5" y="63.2">RX1.2</text>
<text x="23.4" y="68.9">C112</text>
<text x="86.7" y="68.3">1nH</text>
<text x="112.1" y="68.3">1nH</text>
<text x="176" y="69.2">VD21</text>
<text x="176" y="71.6">BAT62-03W</text>
<text x="205.3" y="69.2">VD22</text>
<text x="205.3" y="71.6">BAT62-03W</text>
<text x="149.1" y="75.7">X13</text>
<text x="182.1" y="77">C126</text>
<text x="197.4" y="77">C127</text>
<text x="242.8" y="76.8">VD23</text>
<text x="150.2" y="78.5">Конт.</text>
<text x="152.4" y="82.4">1</text>
<text x="160.6" y="78.5">Цепь</text>
<text x="220.7" y="82.4">X14</text>
<text x="116.5" y="87.2">C120</text>
<text x="127.3" y="87">C121</text>
<text x="137.7" y="86.8">C124</text>
<text x="149.1" y="85.6">POWER 13.8</text>
<text x="218.1" y="89.2">SMA</text>
<text x="233.3" y="92.9">C128</text>
<text x="123.9" y="100.2">R81</text>
<text x="120.1" y="106.8">10K</text>
<text x="18.5" y="112.1">X12</text>
<text x="18.5" y="114.6">TX1.2</text>
<text x="10.2" y="122.6" transform="rotate(-90 10.2 122.6)">Подп. и дата</text>
<text x="105.8" y="130.6">2</text>
<text x="123.4" y="130.6">3</text>
<text x="105.7" y="133.7">4</text>
<text x="10.2" y="142.8" transform="rotate(-90 10.2 142.8)">Инв. № дубл.</text>
<text x="113.5" y="140.8">1</text>
<text x="10.2" y="160.5" transform="rotate(-90 10.2 160.5)">Взам. инв. №</text>
<text x="10.2" y="182.1" transform="rotate(-90 10.2 182.1)">Подп. и дата</text>
<text x="285" y="197.4">Лист</text>
<text x="10.2" y="201.1" transform="rotate(-90 10.2 201.1)">Инв. № подл.</text>
<text x="163" y="203.7">Изм.</text>
<text x="168.2" y="203.7">Лист</text>
<text x="178.6" y="203.7">№ докум.</text>
<text x="193.2" y="203.7">Подп.</text>
<text x="201.4" y="203.7">Дата</text>
<text x="287.2" y="203">2</text>
<text x="19.6" y="207.1">2.106-A3</text>
<text x="217.9" y="207.1">Копировал</text>
<text x="259.7" y="207.1">Формат А3</text>
</g>
<g font-size="1.9">
<text x="38.3" y="46.5">TA0536A</text>
<text x="40.9" y="44.4">U17</text>
<text x="71.1" y="47.5">YG602020</text>
<text x="73.9" y="45.1">U18</text>
<text x="99.2" y="47.5">YG602020</text>
<text x="102" y="45.1">U14</text>
<text x="237.3" y="54.1">5</text>
<text x="237.3" y="59.3">3</text>
<text x="251.4" y="54.1">5</text>
<text x="251.4" y="59.3">3</text>
<text x="237.2" y="64.5">4</text>
<text x="251.4" y="64.5">4</text>
<text x="236.6" y="71.1">12</text>
<text x="251.4" y="71.1">1</text>
</g>
<g font-size="1.9" fill="#2e2e2e">
<text x="173.7" y="114" transform="rotate(-90 173.7 114)">FWD_1.2</text>
<text x="203" y="114" transform="rotate(-90 203 114)">BWD_1.2</text>
<text x="140.7" y="130.8">OD_1.2G</text>
</g>
<g font-size="1.6">
<text x="187.3" y="48.9">T6</text>
<text x="239.9" y="51.7">G6S-2_DUBL</text>
<text x="244.3" y="49.3">K3</text>
<text x="174.6" y="124.7" transform="rotate(-90 174.6 124.7)">FWD_1.2</text>
<text x="203.9" y="124.7" transform="rotate(-90 203.9 124.7)">BWD_1.2</text>
<text x="149.8" y="131.7">OD_1.2G</text>
</g>
<g font-size="1.6" fill="#262626">
<text x="226.6" y="72">K_1.2</text>
<text x="137.3" y="125.4">K_1.2</text>
</g>
<g font-size="1.6" fill="#2e2e2e">
<text x="104.3" y="100.2">FB5</text>
<text x="104.3" y="105.1">BLM21</text>
</g>
<g font-size="1.5">
<text x="109.7" y="131.6">Vout</text>
<text x="118.9" y="131.6">Vin</text>
<text x="109.7" y="134.8">Vout</text>
<text x="113.6" y="136.3">GND</text>
</g>
<g font-size="1.3">
<text x="174.5" y="54.2">1</text>
<text x="202.3" y="54.2">5</text>
<text x="178.9" y="62.6">2</text>
<text x="187.7" y="62.6">3</text>
<text x="196.4" y="62.6">4</text>
</g>
<g font-size=".9">
<text x="176.9" y="54.8">IN</text>
<text x="198.6" y="54.8">OUT</text>
<text x="178.2" y="60.2">DFORW</text>
<text x="188.3" y="60.2">R</text>
<text x="195.4" y="60.2">DBACKW</text>
</g>
</svg>
